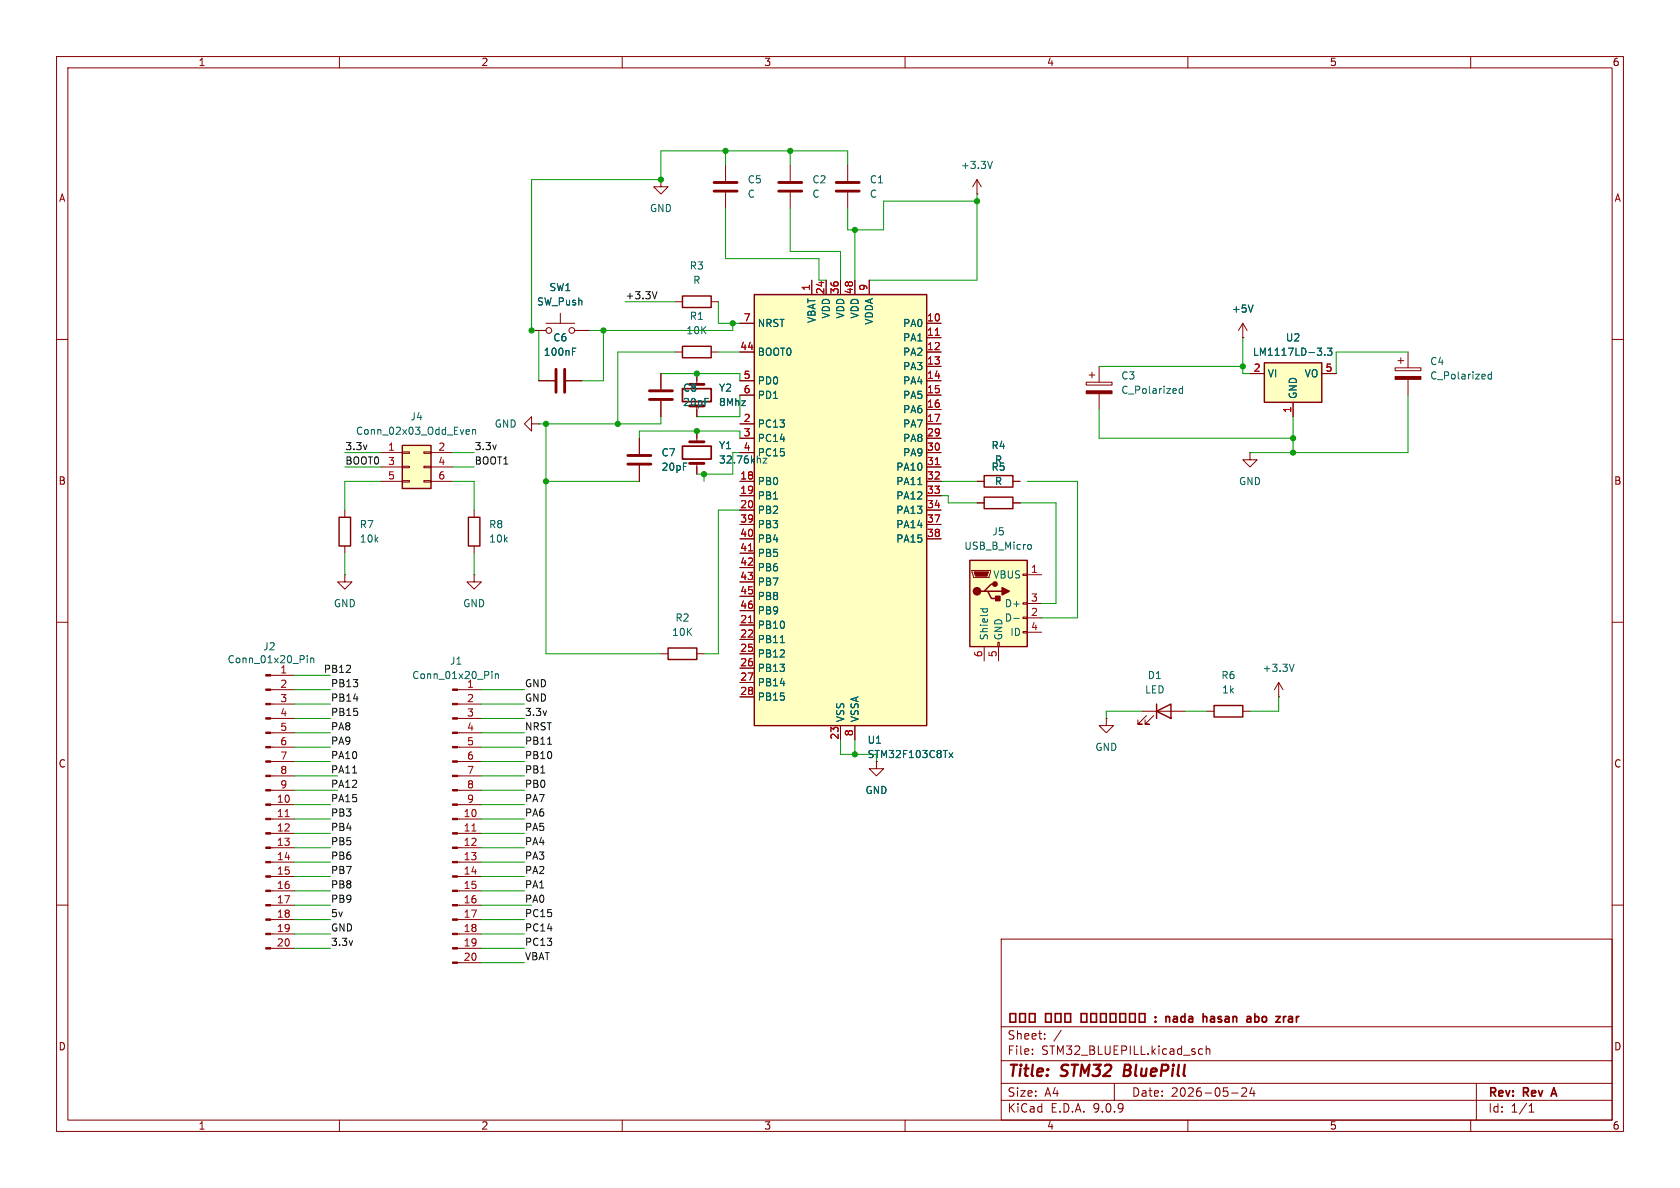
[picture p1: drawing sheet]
<svg xmlns="http://www.w3.org/2000/svg" width="297mm" height="210mm" viewBox="0 0 297 210" stroke-linecap="round" stroke-linejoin="round" font-family="sans-serif">
<g fill="none" stroke="#840000" stroke-width=".18">
<path d="M10 10h277v190h-277zM12 12h273v186h-273zM60 10v2M110 10v2M160 10v2M210 10v2M260 10v2M172.7 34.3h.1M172.7 31.8l-.7 1.2M172.7 31.8l.8 1.2M172.7 31.8v2.5M219.7 59.7h.1"/>
<path d="M219.7 57.2l-.8 1.2M219.7 57.2l.8 1.2M219.7 57.2v2.5M10 60h2M285 60h2M10 110h2M285 110h2M154.9 134.6v1.3h1.3l-1.3 1.3-1.2-1.3h1.2M10 160h2M177 166h108v32h-108zM285 160h2M60 198v2"/>
<path d="M110 198v2M160 198v2M177 194.5h108M177 191.5h108M177 187.5h108M177 181.5h108M182.5 186.3v.1M182.5 185.5v.1M184.7 183.6v.1M184.7 182.8v.1M187.6 182.1l-1.3 2M197 191.5v3"/>
<path d="M210 198v2M212.2 185.4l.4 .1M212.6 186.3l-.4 .1M213.2 185.5l.3-.1 .3 .1 .1 .9M213.2 184.9v1.5M217.7 193.2h1.2M219.5 192.4l.6-.1 .2 .1 .1 .3-.9 1.1h.9M221.3 192.2l-.3 1.1h.9M221.7 192.8v1M260 198v2M261 191.5v6.5M270.3 196.6h.9"/>
<path d="M270.3 195.5l.4-.4v1.5"/>
</g>
<g fill="none" stroke="#840000" stroke-width=".3">
<path d="M178.6 179.2h1v1.5h-1zM180.3 179.2h1v1.5h-1zM182 179.2h1v1.5h-1zM184.8 179.2h1v1.5h-1zM186.6 179.2h1v1.5h-1zM188.3 179.2h1v1.5h-1zM191.1 179.2h1v1.5h-1zM192.8 179.2h1v1.5h-1zM194.6 179.2h1v1.5h-1zM196.3 179.2h1v1.5h-1zM198 179.2h1v1.5h-1zM199.7 179.2h1v1.5h-1z"/>
<path d="M201.4 179.2h1v1.5h-1zM204.3 179.8v.1M206.1 179.7v1M206.1 179.8l.2-.1 .4 .1 .1 .9M214.1 179.8h.5M221.8 179.8l.5-.1 .3 .3v.4l-.2 .2h-.6M221.8 179.2v1.5M227.8 179.8h.6l.1 .9M204.3 180.5v.2M214.6 180.1h-.4a.29 .29 0 0 0-.2 .3 .29 .29 0 0 0 .2 .3h.4M227.8 180.6h.7M228.5 180l-.7 .2"/>
<path d="M274.3 193.4h.8M274.7 192.3l-.5 1.5"/>
</g>
<path d="M198.9 188.2l-.3 2h.8" fill="none" stroke="#840000" stroke-width=".4"/>
<path d="M175.4 28.5l-.4 1.3M221.5 53.9l-.4 1.3" fill="none" stroke="#006464" stroke-width=".18"/>
<path d="M71.1 78.7h5.1v7.7h-5.1z" fill="#ffffc2"/>
<path d="M71.1 78.7h5.1v7.7h-5.1zM120.6 61.2h5.1v2h-5.1zM174 87.9h5.1v2h-5.1z" fill="none" stroke="#840000" stroke-width=".25"/>
<g fill="none" stroke="#840000" stroke-width=".18">
<path d="M94 58.4h2.5M96.5 57.2h5.1M99.1 55.4v1.8M101.6 58.4h2.5M71.1 79.9h1.3v.2h-1.3zM74.9 79.9h1.3v.2h-1.3zM116.8 66v2.8M116.8 70.9v2.8M119.4 62.2h1.2M123.2 66v1.9M123.2 72.4v1.3M123.2 76.2v1.9"/>
<path d="M125.7 62.2h1.3M67.3 80h3.8M67.3 82.6h3.8M67.3 85.1h3.8M71.1 82.4h1.3v.3h-1.3zM71.1 85h1.3v.2h-1.3zM74.9 82.4h1.3v.3h-1.3zM74.9 85h1.3v.2h-1.3zM76.2 80h3.8M76.2 82.6h3.8M76.2 85.1h3.8M123.2 81.9v1.9"/>
<path d="M172.7 88.9h1.3M179.1 88.9h1.2M221 80v1.3h1.2l-1.2 1.3-1.3-1.3h1.3M221 80h.1"/>
<circle cx="97" cy="58.4" r=".51"/>
<circle cx="101.1" cy="58.4" r=".51"/>
</g>
<path d="M82.6 75.9l.3 .1 .1 .2-.6 .2M82.9 76.7l-.3 .1M83.5 76.1l.2-.2 .3 .1 .1 .8M83.5 75.9v.9M135.6 81l-.7 .9h.7" fill="none" stroke="#006464" stroke-width=".18"/>
<path d="M114.8 69.1h4.1M114.8 70.6h4.1M121.9 78.1h2.6M121.9 67.9h2.6M121.9 81.9h2.6" fill="none" stroke="#840000" stroke-width=".51"/>
<path d="M120.6 78.9h5.1v2.3h-5.1zM120.6 68.7h5.1v2.3h-5.1z" fill="none" stroke="#840000" stroke-width=".3"/>
<path d="M171.4 99.1h10.2v15.2h-10.2z" fill="#ffffc2"/>
<path d="M171.4 99.1h10.2v15.2h-10.2zM174 84.1h5.1v2h-5.1zM118.1 114.6h5.1v2h-5.1zM174 104.5h.6l.7 1.3h1.2M174.6 104.5h2.6M175.9 103.3h-.6l-1.3 1.2h-.6" fill="none" stroke="#840000" stroke-width=".25"/>
<g fill="none" stroke="#840000" stroke-width=".18">
<path d="M128.3 29.2v2.8M128.3 34v2.8M139.7 29.2v2.8M139.7 34v2.8M113 77.5v2.8M192 67.6h4.6v.5h-4.6zM192.5 66.3h1M193 65.8v1M194.3 64.8v2.8M194.3 69.6v2.8M113 82.3v2.8M172.7 85.1h1.3"/>
<path d="M179.1 85.1h1.2M116.8 115.6h1.3M123.2 115.6h1.3M171.8 100.8h3.3v.3l-.2 1h-2.8zM174 114.3v2.5M176.4 113.5h.3v.8h-.3zM176.5 114.3v2.5M180.8 101.5h.8v.2h-.8zM180.8 106.6h.8v.2h-.8zM180.8 109.1h.8v.2h-.8zM180.8 111.6h.8v.3h-.8zM181.6 101.6h2.5"/>
<path d="M181.6 106.7h2.5M181.6 109.2h2.5M181.6 111.8h2.5"/>
</g>
<g fill="#840000" stroke="#840000" stroke-width=".18">
<path d="M172.2 101.1h2.6l-.3 .8h-2z"/>
<path d="M192 69.1h4.6v.5h-4.6z"/>
</g>
<g fill="#840000" stroke="#840000" stroke-width=".25">
<path d="M176 105.4h.8v.8h-.8z"/>
<path d="M177.2 103.9l1.2 .6-1.2 .7z"/>
<circle cx="172.7" cy="104.5" r=".63"/>
<circle cx="175.9" cy="103.3" r=".38"/>
</g>
<path d="M209.1 68.3v1.2M209.1 68.8l-.4-.1-.2 .2 .1 .6h.5M181.9 96.3h.3l.1 .2v.5l-.4 .1M173.3 107.6h1.3M173.8 107.6l-.1 .4M174.5 107.6l.1 .4M179.2 109.3h1" fill="none" stroke="#006464" stroke-width=".18"/>
<path d="M126.2 32.3h4.1M126.2 33.8h4.1M137.7 32.3h4M137.7 33.8h4M111 80.5h4.1M111 82h4.1" fill="none" stroke="#840000" stroke-width=".51"/>
<path d="M223.5 64.1h10.2v7h-10.2z" fill="#ffffc2"/>
<path d="M120.6 52.3h5.1v2.1h-5.1zM223.5 64.1h10.2v7h-10.2z" fill="none" stroke="#840000" stroke-width=".25"/>
<path d="M119.4 53.3h1.2M125.7 53.3h1.3M95.2 67.3h2.8M100.1 67.3h2.8M221 66h2.5M228.6 71.1v2.6M233.7 66h2.5M246.6 65h4.6v.5h-4.6zM247.1 63.8h1.1M247.6 63.2v1.1M248.9 62.2v2.8M248.9 67.1v2.8" fill="none" stroke="#840000" stroke-width=".18"/>
<path d="M101.2 61.5h.6M101.2 62.1h.4M234.2 62.7v.1M234.7 61.5h.8l-.5 .5 .4 .1v.6l-.2 .1-.5-.1M263.7 65.7v1.3M263.7 66.2h-.4l-.2 .2 .1 .5h.5" fill="none" stroke="#006464" stroke-width=".18"/>
<path d="M246.6 66.5h4.6v.6h-4.6z" fill="#840000" stroke="#840000" stroke-width=".18"/>
<path d="M98.3 65.3v4M99.8 65.3v4" fill="none" stroke="#840000" stroke-width=".51"/>
<path d="M133.3 52.1h30.5v76.2h-30.5z" fill="#ffffc2"/>
<path d="M133.3 52.1h30.5v76.2h-30.5zM59.9 91.4h2.1v5.1h-2.1zM82.8 91.4h2v5.1h-2zM204.5 125.7l2.5-1.2v2.5zM204.5 124.5v2.5M214.6 124.7h5.1v2h-5.1z" fill="none" stroke="#840000" stroke-width=".25"/>
<g fill="none" stroke="#840000" stroke-width=".18">
<path d="M116.8 31.8v1.2h1.3l-1.3 1.3-1.2-1.3h1.2M116.8 31.8h.1M149.9 29.2v2.8M149.9 34v2.8M94 58.4h2.5M101.6 58.4h2.5M130.8 57.2h2.5M143.5 49.5v2.6M146 49.5v2.6M148.6 49.5v2.6M151.1 49.5v2.6M153.7 49.5v2.6"/>
<path d="M163.8 57.2h2.6M163.8 59.7h2.6M219.7 59.7h.1M94 74.9v-1.2l-1.3 1.2 1.3 1.3v-1.3h1.2M95.2 74.9h.1M95.2 67.3h2.8M100.1 67.3h2.8M113 77.5v2.8M116.8 66v2.8M116.8 70.9v2.8M123.2 66v1.3M123.2 72.4v1.3"/>
<path d="M123.2 76.2v1.3M130.8 62.2h2.5M130.8 67.3h2.5M130.8 69.9h2.5M130.8 74.9h2.5M130.8 77.5h2.5M163.8 62.2h2.6M163.8 67.3h2.6M163.8 69.9h2.6M163.8 74.9h2.6M163.8 77.5h2.6M163.8 64.8h2.6"/>
<path d="M163.8 72.4h2.6M221 66h2.5M228.6 71.1v2.6M233.7 66h2.5M61 90.2v1.2M61 96.5v1.3M83.8 90.2v1.2M83.8 96.5v1.3M113 82.3v2.8M123.2 82.6v1.2M130.8 80h2.5M130.8 85.1h2.5"/>
<path d="M130.8 87.6h2.5M130.8 90.2h2.5M130.8 92.7h2.5M130.8 95.3h2.5M130.8 97.8h2.5M163.8 80h2.6M163.8 85.1h2.6M163.8 87.6h2.6M163.8 90.2h2.6M163.8 92.7h2.6M163.8 95.3h2.6M163.8 82.6h2.6"/>
<path d="M172.7 85.1h1.3M172.7 88.9h1.3M179.1 85.1h1.2M179.1 88.9h1.2M47.9 119.4h4.2M61 101.6v1.3h1.2l-1.2 1.2-1.3-1.2h1.3M61 101.6h.1M83.8 101.6v1.3h1.3l-1.3 1.2-1.3-1.2h1.3M83.8 101.6h.1M130.8 100.3h2.5M130.8 102.9h2.5M130.8 105.4h2.5"/>
<path d="M130.8 108h2.5M130.8 110.5h2.5M130.8 113h2.5M130.8 115.6h2.5M130.8 118.1h2.5M47.9 121.9h4.2M47.9 124.5h4.2M47.9 127h4.2M47.9 129.5h4.2M47.9 132.1h4.2M47.9 134.6h4.2M47.9 137.2h4.2"/>
<path d="M47.9 139.7h4.2M80.9 121.9h4.2M80.9 124.5h4.2M80.9 127h4.2M80.9 129.5h4.2M80.9 132.1h4.2M80.9 134.6h4.2M80.9 137.2h4.2M80.9 139.7h4.2M130.8 120.7h2.5M130.8 123.2h2.5M148.6 128.3v2.5"/>
<path d="M151.1 128.3v2.5M195.6 127v1.3h1.2l-1.2 1.2-1.3-1.2h1.3M195.6 127h.1M201.9 125.7h7.6M202.7 126.5l-1.5 1.5h.7h-.7v-.7M204 126.5l-1.6 1.5h.8h-.8v-.7M213.4 125.7h1.2M219.7 125.7h1.3M226.1 123.2h.1M226.1 120.7l-.8 1.2M226.1 120.7l.7 1.2M226.1 120.7v2.5"/>
<path d="M47.9 142.2h4.2M47.9 144.8h4.2M47.9 147.3h4.2M47.9 149.9h4.2M47.9 152.4h4.2M47.9 154.9h4.2M47.9 157.5h4.2M80.9 142.2h4.2M80.9 144.8h4.2M80.9 147.3h4.2M80.9 149.9h4.2M80.9 152.4h4.2"/>
<path d="M80.9 154.9h4.2M80.9 157.5h4.2M47.9 160h4.2M47.9 162.6h4.2M47.9 165.1h4.2M47.9 167.6h4.2M80.9 160h4.2M80.9 162.6h4.2M80.9 165.1h4.2M80.9 167.6h4.2M80.9 170.2h4.2"/>
</g>
<path d="M165.3 59.3h.8M132.3 97.4h.7M165.3 82.1h.8M132.3 110.1h.7M50.4 144.4h.7M83.4 146.9h.8" fill="none" stroke="#a90000" stroke-width=".18"/>
<g fill="none" stroke="#006464" stroke-width=".18">
<path d="M221.5 53.9l-.4 1.3M101.2 62.1h.4M101.2 61.5h.6M234.2 62.7v.1M234.7 61.5h.8l-.5 .5 .4 .1v.6l-.2 .1-.5-.1M135.6 81l-.7 .9h.7M162.3 85.7h.7M54.3 115.9v.1M54.3 116.3v.9M54.9 116.3v.9M54.9 116.4l.2-.1 .3 .1 .1 .8M87 118.7v.1"/>
<path d="M87 119.1v.9M87.6 119.1v.9M87.6 119.2l.2-.1 .3 .1v.8M137.9 113.6h.8M228.8 117.4l-.4 1.3M167.8 133.1l.6 .8M168.4 133.1l-.6 .8"/>
</g>
<path d="M147.8 32.3h4.1M147.8 33.8h4.1" fill="none" stroke="#840000" stroke-width=".51"/>
<g fill="#840000" stroke="#840000" stroke-width=".18">
<path d="M80 121.8h.9v.2h-.9z"/>
<path d="M80 124.3h.9v.3h-.9z"/>
<path d="M80 126.9h.9v.2h-.9z"/>
<path d="M80 129.4h.9v.3h-.9z"/>
<path d="M80 132h.9v.2h-.9z"/>
<path d="M80 134.5h.9v.2h-.9z"/>
<path d="M80 137h.9v.3h-.9z"/>
<path d="M80 139.6h.9v.2h-.9z"/>
<path d="M80 142.1h.9v.3h-.9z"/>
<path d="M80 144.7h.9v.2h-.9z"/>
<path d="M80 147.2h.9v.2h-.9z"/>
<path d="M80 149.7h.9v.3h-.9z"/>
<path d="M80 152.3h.9v.2h-.9z"/>
<path d="M80 154.8h.9v.3h-.9z"/>
<path d="M80 157.4h.9v.2h-.9z"/>
<path d="M80 159.9h.9v.2h-.9z"/>
<path d="M80 162.4h.9v.3h-.9z"/>
<path d="M80 165h.9v.2h-.9z"/>
<path d="M80 167.5h.9v.3h-.9z"/>
<path d="M80 170.1h.9v.2h-.9z"/>
<path d="M47 119.3h.9v.2h-.9z"/>
<path d="M47 121.8h.9v.2h-.9z"/>
<path d="M47 124.3h.9v.3h-.9z"/>
<path d="M47 126.9h.9v.2h-.9z"/>
<path d="M47 129.4h.9v.3h-.9z"/>
<path d="M47 132h.9v.2h-.9z"/>
<path d="M47 134.5h.9v.2h-.9z"/>
<path d="M47 137h.9v.3h-.9z"/>
<path d="M47 139.6h.9v.2h-.9z"/>
<path d="M47 142.1h.9v.3h-.9z"/>
<path d="M47 144.7h.9v.2h-.9z"/>
<path d="M47 147.2h.9v.2h-.9z"/>
<path d="M47 149.7h.9v.3h-.9z"/>
<path d="M47 152.3h.9v.2h-.9z"/>
<path d="M47 154.8h.9v.3h-.9z"/>
<path d="M47 157.4h.9v.2h-.9z"/>
<path d="M47 159.9h.9v.2h-.9z"/>
<path d="M47 162.4h.9v.3h-.9z"/>
<path d="M47 165h.9v.2h-.9z"/>
<path d="M47 167.5h.9v.3h-.9z"/>
</g>
<path d="M116.2 51.6l-.5 1.2M62.3 136.6h.8M96.8 131.6h.7" fill="none" stroke="#0f0f0f" stroke-width=".18"/>
<g fill="none" stroke="#009600" stroke-width=".18">
<path d="M128.3 26.7v2.5M128.3 36.8v8.9h16.5v3.8h1.2M139.7 26.7v2.5M139.7 36.8v7.7h8.9v5M149.9 29.2v-2.5h-33.1v5.1h-22.8v26.6h1.2v8.9M172.7 35.6h-16.5v5h-6.3v-3.8M172.7 34.3v15.2h-19M106.7 58.4v8.9h-3.8M110.5 53.3h8.9M127 53.3v3.9h3.8M129.5 57.2v1.2h-25.4M151.1 40.6v8.9"/>
<path d="M219.7 59.7v6.3h1.3M96.5 74.9v40.7h20.3M113 77.5v-1.3h17.8v1.3M116.8 66h14v1.3M116.8 73.7v1.2h-21.6M119.4 62.2h-10.2v12.7M127 62.2h3.8M130.8 69.9v3.8h-7.6M194.3 64.8h25.4M194.3 72.4v5.1h34.3M228.6 73.7v6.3M248.9 62.2h-12.7v3.8"/>
<path d="M248.9 69.9v10.1h-27.9M61 80h6.3M61 82.6h6.3M61 97.8v3.8M67.3 85.1h-6.3v5.1M80 80h3.8M80 85.1h3.8v5.1M80 82.6h3.8M83.8 97.8v3.8M96.5 85.1h16.5M124.5 83.8v1.3M130.8 80h-1.3v3.8h-6.3"/>
<path d="M130.8 90.2h-3.8v25.4h-2.5M166.4 85.1h6.3M166.4 87.6h1.2v1.3h5.1M180.3 88.9h6.4v17.8h-2.6M181.6 85.1h8.9v24.1h-6.4M52.1 119.4h6.3M52.1 121.9h6.3M52.1 124.5h6.3M52.1 129.5h6.3M52.1 127h6.3M52.1 132.1h6.3M52.1 137.2h7.6"/>
<path d="M52.1 134.6h6.3M52.1 139.7h7.6M85.1 121.9h7.6M85.1 124.5h7.6M85.1 129.5h7.6M85.1 127h7.6M85.1 132.1h7.6M85.1 137.2h7.6M85.1 134.6h7.6M85.1 139.7h7.6M148.6 130.8v2.6h6.3M151.1 130.8v2.6"/>
<path d="M201.9 125.7h-6.3v1.3M209.5 125.7h3.9M226.1 123.2v2.5h-5.1M52.1 142.2h6.3M52.1 144.8h6.3M52.1 147.3h6.3M52.1 149.9h6.3M52.1 152.4h6.3M52.1 154.9h6.3M52.1 157.5h6.3M85.1 142.2h7.6M85.1 144.8h7.6"/>
<path d="M85.1 147.3h7.6M85.1 149.9h7.6M85.1 152.4h7.6M85.1 154.9h7.6M85.1 157.5h7.6M52.1 160h6.3M52.1 162.6h6.3M52.1 165.1h6.3M52.1 167.6h6.3M85.1 160h8.9M85.1 162.6h7.6M85.1 165.1h7.6"/>
<path d="M85.1 167.6h7.6M85.1 170.2h7.6"/>
</g>
<g fill="#009600" stroke="#009600" stroke-width=".18">
<circle cx="96.5" cy="74.9" r=".46"/>
<circle cx="109.2" cy="74.9" r=".46"/>
<circle cx="96.5" cy="85.1" r=".46"/>
<circle cx="123.2" cy="76.2" r=".46"/>
<circle cx="124.5" cy="83.8" r=".46"/>
<circle cx="139.7" cy="26.7" r=".46"/>
<circle cx="151.1" cy="40.6" r=".46"/>
<circle cx="128.3" cy="26.7" r=".46"/>
<circle cx="151.1" cy="133.4" r=".46"/>
<circle cx="106.7" cy="58.4" r=".46"/>
<circle cx="94" cy="58.4" r=".46"/>
<circle cx="129.5" cy="57.2" r=".46"/>
<circle cx="116.8" cy="31.8" r=".46"/>
<circle cx="123.2" cy="66" r=".46"/>
<circle cx="172.7" cy="35.6" r=".46"/>
<circle cx="228.6" cy="77.5" r=".46"/>
<circle cx="228.6" cy="80" r=".46"/>
<circle cx="219.7" cy="64.8" r=".46"/>
</g>
<g font-size="2.8" fill="#840000">
<text x="178" y="190.9">Title:</text>
<text x="187.7" y="190.9">STM32</text>
<text x="199.5" y="190.9">BluePill</text>
</g>
<g font-size="2.1" fill="#840000">
<text x="178" y="184">Sheet:</text>
<text x="208" y="181.2">nada</text>
<text x="215.1" y="181.2">hasan</text>
<text x="223.5" y="181.2">abo</text>
<text x="229.3" y="181.2">zrar</text>
<text x="178" y="186.7">File:</text>
<text x="184.1" y="186.7">STM32_BLUEPILL.kicad_sch</text>
<text x="178" y="196.9">KiCad</text>
<text x="178" y="194.1">Size:</text>
<text x="184.7" y="194.1">A4</text>
<text x="185.7" y="196.9">E.D.A.</text>
<text x="193.3" y="196.9">9.0.9</text>
<text x="200" y="194.1">Date:</text>
<text x="207" y="194.1">2026-05-24</text>
<text x="263" y="194.3">Rev:</text>
<text x="263" y="196.9">Id:</text>
<text x="267.1" y="196.9">1/1</text>
<text x="269.4" y="194.3">Rev</text>
<text x="275.1" y="194.3">A</text>
</g>
<g font-size="1.8" fill="#840000">
<text x="35" y="11.9">1</text>
<text x="85" y="11.9">2</text>
<text x="135" y="11.9">3</text>
<text x="185" y="11.9">4</text>
<text x="235" y="11.9">5</text>
<text x="285" y="11.9">6</text>
<text x="10.3" y="35.9">A</text>
<text x="285.3" y="35.9">A</text>
<text x="10.3" y="85.9">B</text>
<text x="285.3" y="85.9">B</text>
<text x="10.3" y="135.9">C</text>
<text x="153.3" y="134.2">STM32F103C8Tx</text>
<text x="285.3" y="135.9">C</text>
<text x="10.3" y="185.9">D</text>
<text x="285.3" y="185.9">D</text>
<text x="35" y="199.9">1</text>
<text x="85" y="199.9">2</text>
<text x="135" y="199.9">3</text>
<text x="185" y="199.9">4</text>
<text x="235" y="199.9">5</text>
<text x="285" y="199.9">6</text>
</g>
<g font-size="1.8" fill="#006464">
<text x="132.1" y="32.6">C5</text>
<text x="132.1" y="35.2">C</text>
<text x="143.5" y="32.6">C2</text>
<text x="143.5" y="35.2">C</text>
<text x="153.7" y="32.6">C1</text>
<text x="153.7" y="35.2">C</text>
<text x="169.8" y="30.1">+3.3V</text>
<text x="114.8" y="37.7">GND</text>
<text x="121.8" y="47.9">R3</text>
<text x="97" y="51.7">SW1</text>
<text x="122.5" y="50.4">R</text>
<text x="94.8" y="54.2">SW_Push</text>
<text x="121.2" y="59.3">10K</text>
<text x="121.8" y="56.7">R1</text>
<text x="133.9" y="58">NRST</text>
<text x="144.4" y="57.2" transform="rotate(-90 144.4 57.2)">VBAT</text>
<text x="146.9" y="56.4" transform="rotate(-90 146.9 56.4)">VDD</text>
<text x="149.5" y="56.4" transform="rotate(-90 149.5 56.4)">VDD</text>
<text x="152" y="56.4" transform="rotate(-90 152 56.4)">VDD</text>
<text x="154.5" y="57.5" transform="rotate(-90 154.5 57.5)">VDDA</text>
<text x="159.6" y="58">PA0</text>
<text x="217.7" y="55.5">+5V</text>
<text x="96" y="63.1">100nF</text>
<text x="97.7" y="60.6">C6</text>
<text x="133.9" y="63.1">BOOT0</text>
<text x="159.6" y="60.6">PA1</text>
<text x="159.6" y="63.1">PA2</text>
<text x="159.6" y="65.6">PA3</text>
<text x="221.4" y="63.1">LM1117LD-3.3</text>
<text x="227.2" y="60.6">U2</text>
<text x="252.7" y="64.7">C4</text>
<text x="120.7" y="69.4">C8</text>
<text x="120.7" y="72">20pF</text>
<text x="127" y="69.4">Y2</text>
<text x="127" y="72">8Mhz</text>
<text x="133.9" y="68.2">PD0</text>
<text x="133.9" y="70.7">PD1</text>
<text x="159.6" y="68.2">PA4</text>
<text x="159.6" y="70.7">PA5</text>
<text x="198.1" y="67.3">C3</text>
<text x="198.1" y="69.8">C_Polarized</text>
<text x="224" y="66.9">VI</text>
<text x="229.5" y="70.6" transform="rotate(-90 229.5 70.6)">GND</text>
<text x="230.5" y="66.9">VO</text>
<text x="252.7" y="67.3">C_Polarized</text>
<text x="62.8" y="77.1">Conn_02x03_Odd_Even</text>
<text x="72.5" y="74.5">J4</text>
<text x="87.4" y="75.8">GND</text>
<text x="133.9" y="75.8">PC13</text>
<text x="159.6" y="73.3">PA6</text>
<text x="159.6" y="75.8">PA7</text>
<text x="116.8" y="80.9">C7</text>
<text x="116.8" y="83.4">20pF</text>
<text x="127" y="79.6">Y1</text>
<text x="127" y="82.1">32.76khz</text>
<text x="133.9" y="78.3">PC14</text>
<text x="133.9" y="80.9">PC15</text>
<text x="158.3" y="83.4">PA10</text>
<text x="159.6" y="78.3">PA8</text>
<text x="159.6" y="80.9">PA9</text>
<text x="175.2" y="83.4">R5</text>
<text x="175.2" y="79.6">R4</text>
<text x="175.8" y="82.1">R</text>
<text x="133.9" y="86">PB0</text>
<text x="133.9" y="88.5">PB1</text>
<text x="158.3" y="86">PA11</text>
<text x="158.3" y="88.5">PA12</text>
<text x="175.8" y="86">R</text>
<text x="218.9" y="86">GND</text>
<text x="63.5" y="93.6">R7</text>
<text x="86.4" y="93.6">R8</text>
<text x="133.9" y="91">PB2</text>
<text x="133.9" y="93.6">PB3</text>
<text x="158.3" y="91">PA13</text>
<text x="158.3" y="93.6">PA14</text>
<text x="175.3" y="94.8">J5</text>
<text x="63.5" y="96.1">10k</text>
<text x="86.4" y="96.1">10k</text>
<text x="133.9" y="96.1">PB4</text>
<text x="133.9" y="98.7">PB5</text>
<text x="133.9" y="101.2">PB6</text>
<text x="158.3" y="96.1">PA15</text>
<text x="170.4" y="97.4">USB_B_Micro</text>
<text x="58.9" y="107.5">GND</text>
<text x="81.8" y="107.5">GND</text>
<text x="133.9" y="103.7">PB7</text>
<text x="133.9" y="106.3">PB8</text>
<text x="175.5" y="102.5">VBUS</text>
<text x="177.5" y="107.5">D+</text>
<text x="118.7" y="112.6">10K</text>
<text x="119.3" y="110.1">R2</text>
<text x="133.9" y="108.8">PB9</text>
<text x="133.9" y="111.4">PB10</text>
<text x="133.9" y="113.9">PB11</text>
<text x="174.9" y="113.3" transform="rotate(-90 174.9 113.3)">Shield</text>
<text x="177.4" y="113.3" transform="rotate(-90 177.4 113.3)">GND</text>
<text x="177.5" y="110.1">D-</text>
<text x="178.5" y="112.6">ID</text>
<text x="40.1" y="117.4">Conn_01x20_Pin</text>
<text x="46.4" y="115.2">J2</text>
<text x="79.5" y="117.7">J1</text>
<text x="133.9" y="116.4">PB12</text>
<text x="133.9" y="119">PB13</text>
<text x="223.1" y="119">+3.3V</text>
<text x="72.8" y="120.2">Conn_01x20_Pin</text>
<text x="82.5" y="121.7">1</text>
<text x="133.9" y="121.5">PB14</text>
<text x="133.9" y="124.1">PB15</text>
<text x="202.3" y="122.8">LED</text>
<text x="202.8" y="120.2">D1</text>
<text x="215.8" y="120.2">R6</text>
<text x="215.9" y="122.8">1k</text>
<text x="149.5" y="127.8" transform="rotate(-90 149.5 127.8)">VSS</text>
<text x="152" y="127.8" transform="rotate(-90 152 127.8)">VSSA</text>
<text x="153.3" y="131.7">U1</text>
<text x="193.5" y="132.9">GND</text>
<text x="152.9" y="140.6">GND</text>
</g>
<g font-size="1.8" fill="#0f0f0f">
<text x="110.5" y="53">+3.3V</text>
<text x="61" y="82.2">BOOT0</text>
<text x="61" y="79.7">3.3v</text>
<text x="83.8" y="79.7">3.3v</text>
<text x="83.8" y="82.2">BOOT1</text>
<text x="57.1" y="119">PB12</text>
<text x="58.4" y="121.6">PB13</text>
<text x="58.4" y="124.1">PB14</text>
<text x="92.7" y="121.6">GND</text>
<text x="92.7" y="124.1">GND</text>
<text x="58.4" y="126.7">PB15</text>
<text x="58.4" y="129.2">PA8</text>
<text x="58.4" y="131.7">PA9</text>
<text x="92.7" y="126.7">3.3v</text>
<text x="92.7" y="131.7">PB11</text>
<text x="92.7" y="129.2">NRST</text>
<text x="58.4" y="134.3">PA10</text>
<text x="58.4" y="136.8">PA11</text>
<text x="92.7" y="134.3">PB10</text>
<text x="92.7" y="136.8">PB1</text>
<text x="58.4" y="141.9">PA15</text>
<text x="58.4" y="139.4">PA12</text>
<text x="92.7" y="139.4">PB0</text>
<text x="92.7" y="141.9">PA7</text>
<text x="58.4" y="144.4">PB3</text>
<text x="58.4" y="147">PB4</text>
<text x="58.4" y="149.5">PB5</text>
<text x="92.7" y="144.4">PA6</text>
<text x="92.7" y="147">PA5</text>
<text x="92.7" y="149.5">PA4</text>
<text x="58.4" y="152.1">PB6</text>
<text x="58.4" y="154.6">PB7</text>
<text x="92.7" y="152.1">PA3</text>
<text x="92.7" y="154.6">PA2</text>
<text x="58.4" y="157.1">PB8</text>
<text x="58.4" y="159.7">PB9</text>
<text x="92.7" y="157.1">PA1</text>
<text x="92.7" y="159.7">PA0</text>
<text x="58.4" y="162.2">5v</text>
<text x="58.4" y="164.8">GND</text>
<text x="58.4" y="167.3">3.3v</text>
<text x="92.7" y="162.2">PC15</text>
<text x="92.7" y="164.8">PC14</text>
<text x="92.7" y="167.3">PC13</text>
<text x="92.7" y="169.8">VBAT</text>
</g>
<g font-size="1.8" fill="#a90000">
<text x="143.3" y="51.5" transform="rotate(-90 143.3 51.5)">1</text>
<text x="145.8" y="52.1" transform="rotate(-90 145.8 52.1)">24</text>
<text x="148.3" y="52.1" transform="rotate(-90 148.3 52.1)">36</text>
<text x="150.9" y="52.1" transform="rotate(-90 150.9 52.1)">48</text>
<text x="153.4" y="51.5" transform="rotate(-90 153.4 51.5)">9</text>
<text x="131.4" y="56.9">7</text>
<text x="163.8" y="56.9">10</text>
<text x="163.8" y="59.4">11</text>
<text x="130.8" y="62">44</text>
<text x="163.8" y="62">12</text>
<text x="163.8" y="64.5">13</text>
<text x="221.5" y="65.8">2</text>
<text x="234.2" y="65.8">5</text>
<text x="131.4" y="67.1">5</text>
<text x="131.4" y="69.6">6</text>
<text x="163.8" y="67.1">14</text>
<text x="163.8" y="69.6">15</text>
<text x="131.4" y="74.7">2</text>
<text x="131.4" y="77.2">3</text>
<text x="163.8" y="72.1">16</text>
<text x="163.8" y="74.7">17</text>
<text x="163.8" y="77.2">29</text>
<text x="228.3" y="73.1" transform="rotate(-90 228.3 73.1)">1</text>
<text x="68.5" y="79.8">1</text>
<text x="68.5" y="82.3">3</text>
<text x="77.4" y="79.8">2</text>
<text x="77.4" y="82.3">4</text>
<text x="131.4" y="79.8">4</text>
<text x="163.8" y="79.8">30</text>
<text x="163.8" y="82.3">31</text>
<text x="68.5" y="84.8">5</text>
<text x="77.4" y="84.8">6</text>
<text x="130.8" y="84.8">18</text>
<text x="130.8" y="87.4">19</text>
<text x="130.8" y="89.9">20</text>
<text x="163.8" y="84.8">32</text>
<text x="163.8" y="87.4">33</text>
<text x="163.8" y="89.9">34</text>
<text x="130.8" y="92.5">39</text>
<text x="130.8" y="95">40</text>
<text x="163.8" y="92.5">37</text>
<text x="163.8" y="95">38</text>
<text x="130.8" y="97.5">41</text>
<text x="130.8" y="100.1">42</text>
<text x="182.2" y="101.3">1</text>
<text x="130.8" y="102.6">43</text>
<text x="130.8" y="105.2">45</text>
<text x="130.8" y="107.7">46</text>
<text x="182.2" y="106.4">3</text>
<text x="130.8" y="110.2">21</text>
<text x="130.8" y="112.8">22</text>
<text x="182.2" y="109">2</text>
<text x="182.2" y="111.5">4</text>
<text x="49.5" y="119.1">1</text>
<text x="130.8" y="115.3">25</text>
<text x="130.8" y="117.9">26</text>
<text x="173.7" y="116.3" transform="rotate(-90 173.7 116.3)">6</text>
<text x="176.3" y="116.3" transform="rotate(-90 176.3 116.3)">5</text>
<text x="49.5" y="121.7">2</text>
<text x="49.5" y="124.2">3</text>
<text x="82.5" y="124.2">2</text>
<text x="130.8" y="120.4">27</text>
<text x="130.8" y="122.9">28</text>
<text x="49.5" y="126.7">4</text>
<text x="49.5" y="129.3">5</text>
<text x="49.5" y="131.8">6</text>
<text x="82.5" y="126.7">3</text>
<text x="82.5" y="129.3">4</text>
<text x="82.5" y="131.8">5</text>
<text x="148.3" y="130.9" transform="rotate(-90 148.3 130.9)">23</text>
<text x="150.9" y="130.2" transform="rotate(-90 150.9 130.2)">8</text>
<text x="49.5" y="134.4">7</text>
<text x="49.5" y="136.9">8</text>
<text x="82.5" y="134.4">6</text>
<text x="82.5" y="136.9">7</text>
<text x="48.9" y="142">10</text>
<text x="49.5" y="139.4">9</text>
<text x="82.5" y="139.4">8</text>
<text x="82.5" y="142">9</text>
<text x="48.9" y="144.5">11</text>
<text x="48.9" y="147.1">12</text>
<text x="48.9" y="149.6">13</text>
<text x="81.9" y="144.5">10</text>
<text x="81.9" y="147.1">11</text>
<text x="81.9" y="149.6">12</text>
<text x="48.9" y="152.1">14</text>
<text x="48.9" y="154.7">15</text>
<text x="81.9" y="152.1">13</text>
<text x="81.9" y="154.7">14</text>
<text x="48.9" y="157.2">16</text>
<text x="48.9" y="159.8">17</text>
<text x="81.9" y="157.2">15</text>
<text x="81.9" y="159.8">16</text>
<text x="48.9" y="162.3">18</text>
<text x="48.9" y="164.8">19</text>
<text x="48.9" y="167.4">20</text>
<text x="81.9" y="162.3">17</text>
<text x="81.9" y="164.8">18</text>
<text x="81.9" y="167.4">19</text>
<text x="81.9" y="169.9">20</text>
</g>
</svg>
